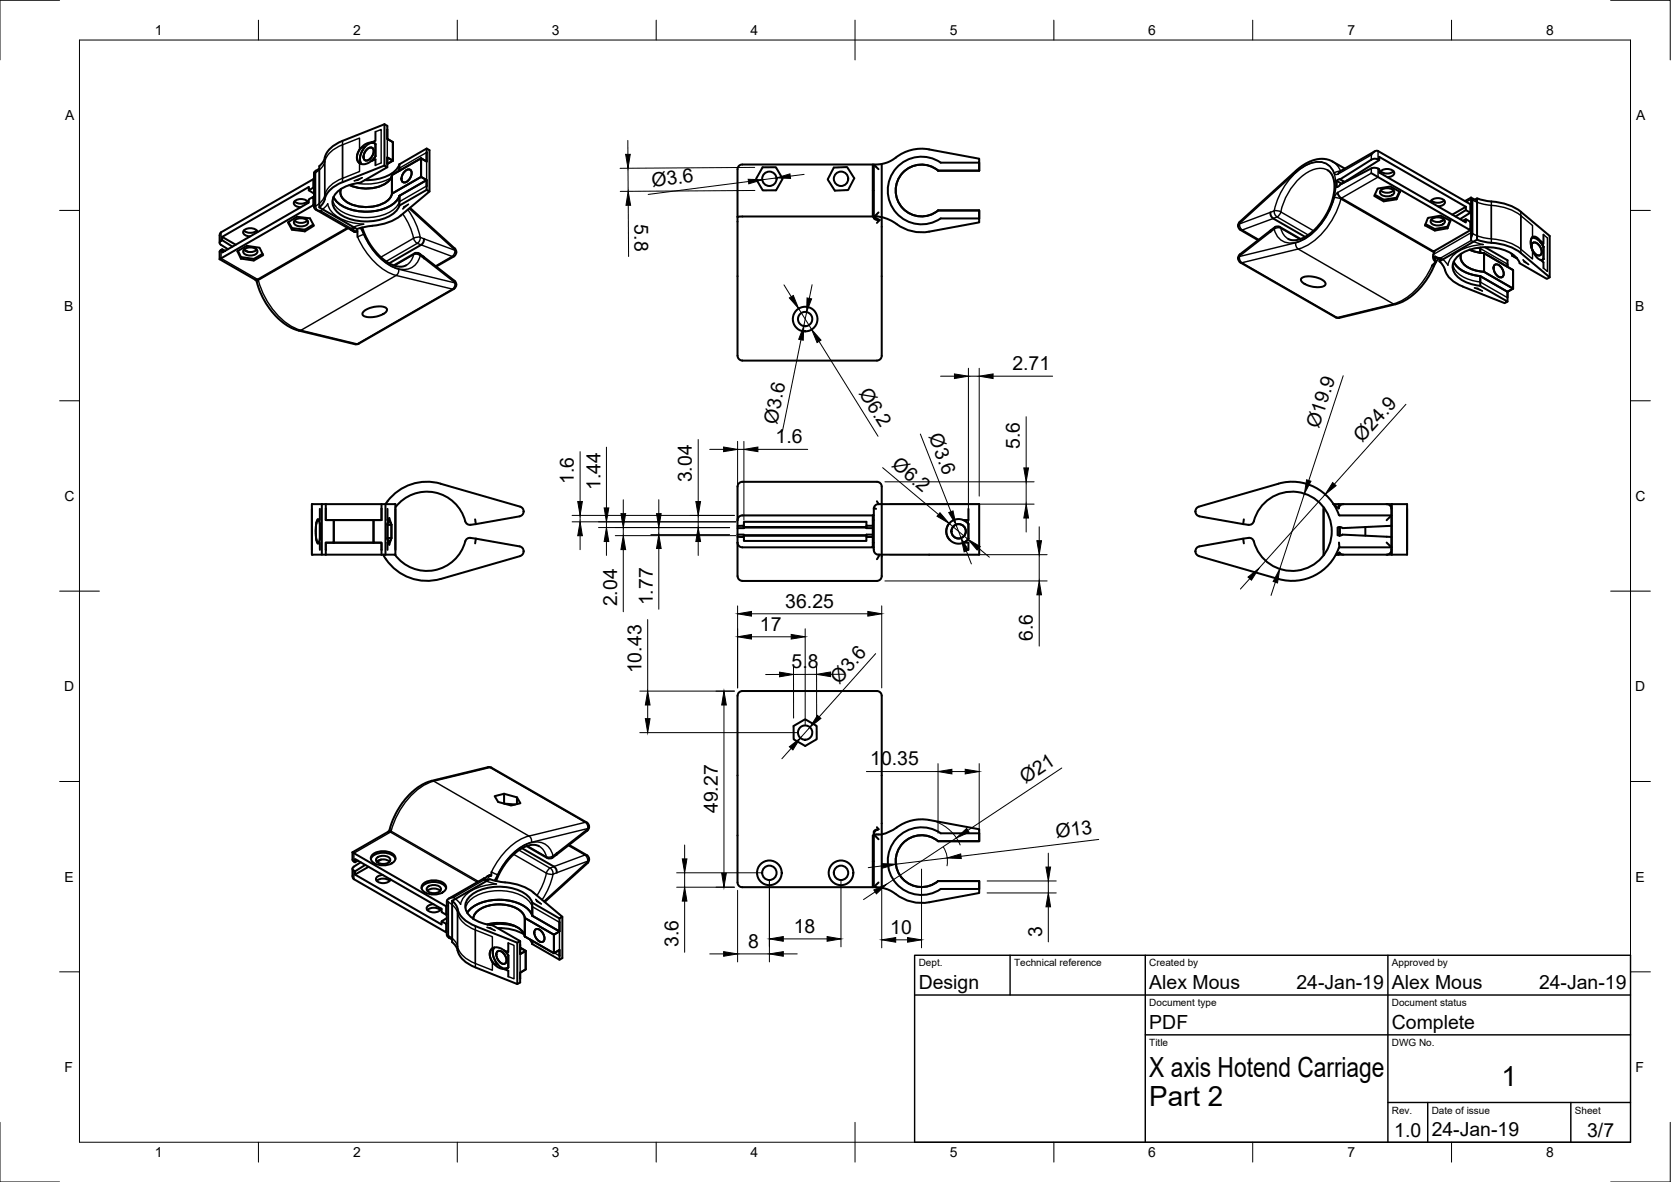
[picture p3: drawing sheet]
<svg xmlns="http://www.w3.org/2000/svg" width="420mm" height="297mm" viewBox="0 0 420 297" stroke-linecap="round" stroke-linejoin="round" font-family="sans-serif">
<!-- layer: Visible -->
<g fill="none" stroke="#000" stroke-width=".51">
<path d="M91.7 37h-.6a2.53 2.53 0 0 0-.6 4.1M92.3 37.5a.91 .91 0 0 1 1.3-.4 .91 .91 0 0 1 .3 1.3l-.6 1.2a.98 .98 0 0 1-1 .7 .98 .98 0 0 1-.9-.9l.2-.8zM93.4 35.8l1 .4M93.4 35.8l.8 .2a2.62 2.62 0 0 0-2.9 1.6l-.8 1.8a2.15 2.15 0 0 0 .4 1.8 3.6 3.6 0 0 1 .8-4.2M94.4 39.3l-1 1.2 1-.4v1.4M94.4 33.1v2.3l-1 .4M94.4 36.2a3.2 3.2 0 0 0-4.3 1.9 1.93 1.93 0 0 0-.3 2 1.93 1.93 0 0 0 1.6 1.2 4.1 4.1 0 0 0 3-2M94.4 36.2v3.1M96.7 31.2l-10.6 4.2a6.7 6.7 0 0 0-4.8 5.1l-1 1.2v10.4l9.4 5.5 2.6-.7a15.6 15.6 0 0 0 8.4-2.7M96.7 31.2l.7 .4v3.3l1.4 .8v4.7M96.7 31.2v10.4M97.4 32.5v2.4l1.4 .8v4.7"/>
<path d="M105.9 39.8v4.7l1.4 .8-1.4-.8-7.3 4.2M105.9 39.8l-7.3 4.2M105.9 39.8v4.7l-7.3 4.2M107.3 38.3v2.3l-1.4-.8M107.3 37.3v3.3l-1.4-.8-7.3 4.2M107.3 38.3h.1M233.6 37.6l12.6 2.3v1h-9.7a8.5 8.5 0 0 0-13.3 7 8.5 8.5 0 0 0 13.3 7h9.7v1l-12.6 2.3M233.6 37.5a10.8 10.8 0 0 0-9 2.6l-1.4 .7-1.5 .4M344.8 38.9a1.54 1.54 0 0 1 1.7-.9l23.2 13.3v2.2l-1.1-.7M345.7 38l-9 5.2M55.9 59.5v.9a.63 .63 0 0 0-.6 .4 .63 .63 0 0 0 .3 .7l1.7 1.1M61.3 57.9a2.58 2.58 0 0 0 3.3 0"/>
<path d="M64.7 58.3a2.14 2.14 0 0 0-3.6 .1 1.45 1.45 0 0 0 1.8 1M72.4 55.9l2.3-1.4 3.2 .4 1 1.8-2.2 1.4-3.3-.4zM72.6 55.8l.8 1.5M73.4 57.3v.4M73.4 57.3l3.3 .4M74.1 50.6a2.58 2.58 0 0 0 3.2 0M74.1 55.4a2.58 2.58 0 0 0 3.2 0M74.1 55.4a2.38 2.38 0 0 1 3.4 .3 1.56 1.56 0 0 1-2.1 1.2 1.38 1.38 0 0 1-1.5-1.2zM76.7 57.7v.4M77.5 51a2.14 2.14 0 0 0-3.6 0 1.45 1.45 0 0 0 1.7 1.1M77.6 47.8l1.4 .8M78.8 56.4l-2.1 1.3"/>
<path d="M78.8 45v2.2l-1.2 .6v-.8l-21.7 12.5 3.4 2M78.8 49.5h.2M78.8 47.2l.2 .1M78.8 51.6l.2 .1M79 45.1l-.2-.1-23.2 13.4-.4 .6v2M79 43.4v8.6a1.66 1.66 0 0 0 1.6 1M79.5 52.7l8.8 5.1M80.3 42.4l-1.3 1h.4M85.7 47.5a2.97 2.97 0 0 0 2.2 3.7 9.7 9.7 0 0 0 9.9-1.1l.8-1.5M87.4 57.3l-22.9 13.1-9.3-5.3M88.3 57.4v.4M88.3 57.8l.7 .3 .9-.1-.7 .3-.6-.3"/>
<path d="M89.2 57.3l-.9 .5M89.9 58v1.6M91.1 57.2l1.6 3.7 2 2.6 1.4 1.4 1.3 1 1.7 .8 .9 .3a3.1 3.1 0 0 0 2.1-.3M97.4 41v.1M98.6 44v4.7M98.6 44a4.8 4.8 0 0 1-4.1 3.1 10.5 10.5 0 0 1-6.6-.6M98.8 40.4l-1.4-.8v1.4M98.8 40.4l-1.4 .8 1.4-.8-1.4-.8v2.4M100.4 51.7l6.9-4 .7 .4-7.3 6.1M100.4 41.3l6.9-4 .7 .4v10.4M100.4 41.3v1.6M100.4 41.3a7.4 7.4 0 0 1-6.2 3.8l-2.5 .2"/>
<path d="M100.4 51.6a7.4 7.4 0 0 1-6.3 3.9 11.7 11.7 0 0 1-9.5-2.4 3.3 3.3 0 0 1 .8-5.4 10.2 10.2 0 0 1 5.1-1.7l6.9-4-.7-.4-10.6 4.2a6.7 6.7 0 0 0-4.8 5.1l-1 1.2M100.4 49.2a7.1 7.1 0 0 1-5.7 3.8 11.9 11.9 0 0 1-10-2.2l-.8-1.3M101.9 43a.91 .91 0 0 1 1.2-.3 .91 .91 0 0 1 .4 1.2l-.6 1.2a.98 .98 0 0 1-1.1 .8 .98 .98 0 0 1-.9-.9l.2-.9zM103.1 52.2l11.2 10.2 .4 1M107.3 47.7v-2.4l-6.9 3.9v2.5M107.3 46.7v-1.4l-6.9 3.9v1.5M185.4 54.5v34.9a1.24 1.24 0 0 0 1.3 1.2M191.7 42h3.4l1.7 2.9-1.7 2.9h-3.3l-1.7-2.8zM209.7 42.1l3.3-.1 1.8 2.8-1.5 3-3.4 .1-1.8-2.8zM219.5 54.4v-13.1h-32.9a1.18 1.18 0 0 0-1.2 1.2v12M219.5 47.9h.2M219.5 54.3h.2"/>
<path d="M219.7 41.3l1.2 1.2M219.7 54.4l-34.3 .1M219.9 54.4l1.8 .2M220.9 53.4l-1 1M221.2 55.3l-.7 .7M221.7 54.6v34.8a1.2 1.2 0 0 1-1.2 1.2M221.7 41.2l-2 .1v13.5l.7 .5h.8l-.9-.5-.4-.4M221.7 41.2v13.4M221.7 54.6a11.5 11.5 0 0 1 4.5 2.2 10.5 10.5 0 0 0 7.4 1.4M235.9 52.9h10.3v2v-2zM246.2 40.9v2h-10.3a6.5 6.5 0 0 0-8.9 .5 6.5 6.5 0 0 0 0 8.9 6.5 6.5 0 0 0 8.9 .6M311.3 56.7v.1"/>
<path d="M311.3 56.7l.2 .6 .4 .5 4.4 2.6M319.4 53.4a1.63 1.63 0 0 0 .7 1.5l8.1 4.6M319.6 57.9l-.2 .4M321.8 57.1l5.2 3M321.8 57a1.18 1.18 0 0 0-1.3 .1l-8.7 6.8-.5 1M333.8 42.8l.8 .6 .6 1.1 .3 1.2v1.5l-.6 3.6-1.6 3.4-1.2 1.7-1.4 1.7-2.6 2-2.2 .8h-1.1l-.9-.4M336.1 45.5v1.5l.5-.2 .4-.4M336.1 45.5l1.3 .7M336.3 48.4l.4 .9 .5 .5 23.3 13.4 9.2-5.3M337 45l-.4 .1-.5 .3M337.6 45.8l.2 .2M338.1 45.7l-1.1-.6 7.8-5a1.77 1.77 0 0 1 2 .1v-.8l21.8 12.6"/>
<path d="M338.1 45.7l-.5 .1M338.1 42.4l-3.4-2-1.8-.5-2.2 .2-2.3 .9-2.3 1.7-14.4 13.1-.4 .9M338.7 45.3l.1 .1M344.8 43.5l24.9 14.4v-2.2l-1.1-.6v.8l-21.8-12.5v-.9l-.4-.2-.9-.2-.7 .2-7.8 4.1M345.7 48.9l2.2 1.3M346.4 47.4l3.2-.5 2.4 1.3-.8 1.9-3.3 .5-2.4-1.4zM346.8 40.2l-8.7 5.5M347 43.5a2.14 2.14 0 0 1 3.6 0 1.45 1.45 0 0 1-1.8 1M347.1 43a2.58 2.58 0 0 0 3.3 0M347.1 47.9a2.58 2.58 0 0 0 3.3 0M347.2 47.9a2.38 2.38 0 0 1 3.4 .3 1.56 1.56 0 0 1-2.1 1.1 1.38 1.38 0 0 1-1.5-1.1zM347.9 50.2v.4"/>
<path d="M351.2 50.1v-.4l-3.3 .5M351.9 48.1l-.7 1.6M358.4 56.3l2.4 1.2 3.2-.5M359 54.8l3.2-.6 2.5 1.3-.7 1.9-3.2 .5-2.5-1.3zM359.7 50.8a2.14 2.14 0 0 1 3.6 0 1.45 1.45 0 0 1-1.7 1M359.9 50.4a2.58 2.58 0 0 0 3.2 0M359.9 55.2a2.58 2.58 0 0 0 3.2 0M359.9 55.2a2.38 2.38 0 0 1 3.4 .3 1.56 1.56 0 0 1-2.1 1.2 1.38 1.38 0 0 1-1.5-1.2zM360.8 57.5v.4M363.1 55.1l-1.1 .7M364.6 55.4l-.6 2M368.6 55.1l-.8 .4"/>
<path d="M368.6 52.8l-2.6 1.6M368.6 52v.8M368.6 52l-3.4 1.9M369.7 53.5l-2.6 1.6M369.9 49.7l.4 .6M369.9 49.7l1.2 .6M369.9 49.7l-1.5 .8M369.9 49.9v10.5M370.9 50.2l.5-.3v10.3l-9.5 5.5v-.6M371.4 49.8l1.7 .6 1.9 .2M375 50.6a13.4 13.4 0 0 1 7.4 2.6l7.3 6.1v10.4M385.3 59.6a3.1 3.1 0 0 0 0 3.4"/>
<path d="M385.4 59.5h.2l-.2 .3M385.4 59.7h-.2a3.3 3.3 0 0 1 2.9 2.3M388.1 59v2.3l-.7-.7M55.9 62.6l-.7 .6v1.9M55.9 60.4l2.5 1.6M56.6 63l-.7-.4v.9l21.7-12.6v-.8l1.2-.6v2.1l-23.6 13.5M59.7 63.1l2.3-1.3 3.3 .5 .9 1.8-2.4 1.4-3.2-.5zM59.8 63l.8 1.6 3.2 .5 2.2-1.3M60.6 64.6v.4M61.3 62.8a2.58 2.58 0 0 0 3.3 0M61.3 62.7a2.38 2.38 0 0 1 3.4 .3 1.56 1.56 0 0 1-2 1.2 1.38 1.38 0 0 1-1.5-1.2zM61.4 62.7l1 .6"/>
<path d="M63.8 65.1v.4M64.2 70.3l1.7 4.2 1.7 2.9 2.4 2.7 2.2 1.7 2.5 1.2 14.6 3.5 .9-.1M91.4 78.4a5.7 5.7 0 0 1 5.7-.9l.2 .1a1.72 1.72 0 0 1-1.7 1.7 5 5 0 0 1-4.4-.1l-.1-.4zM105.5 63.8l1 .7M105.5 63.8a1.2 1.2 0 0 0-1.3-.1l-5.2 3M106.5 64.5l.1 .4M106.5 64.5l7.8 6.1 .4 .9M106.6 60a1.57 1.57 0 0 1-.7 1.5l-8 4.7M114.7 71.6l-.1 .6-.5 .4-23.9 13.8M114.7 63.4l-.1 .6-.5 .4-4.4 2.6M311.3 64.9h.1M311.3 64.9l.2 .6 .4 .5 24 13.8 .5 .1 14.6-3.5 2.7-1.1 2.2-1.7 1.7-1.8 1.7-2.5 2.4-4.4"/>
<path d="M327.3 69.9a5.5 5.5 0 0 1 5.9 1.1l.1 .3a1.63 1.63 0 0 1-2 .9 5.2 5.2 0 0 1-4.2-1.7zM360.4 64v1l.5 .7h.2l-.4-.6 .1-.7 .5 .3 .9 .2M360.6 63.1v.2l-.1-.1M360.7 63.3l-.3 .7M361 64.6l1.2 .7M361.1 65.7l-1 1M361.9 65.7l1.1 1.3a7 7 0 0 0 4.8 5M365.5 65.8a7.9 7.9 0 0 0 6.7 3.6M367.4 63.8a3.1 3.1 0 0 0 2.2 3.6l2 .7 1.6 .2M369.5 62.7l1.7 .6 2 .3M371.4 60.2a19.1 19.1 0 0 0 5.6 1.1l2.6 .7 2.2 1.1 7.9 6.6-.8 .4-6.8-4a7.4 7.4 0 0 0-6.4-3.9 11.7 11.7 0 0 0-9.4 2.5 3.3 3.3 0 0 0 .8 5.3 10.4 10.4 0 0 0 5.1 1.8M372.2 71.8l6.9 4-.8 .4-10.5-4.2"/>
<path d="M372.2 71.8v-2.4l6.9 3.9v2.5M372.2 62.2v1.3M372.2 69.4v1.5M372.2 69.4l6.9 3.9M373.1 68.3l7.3 4.2-1.3 .8M373.1 63.6l7.3 4.3M373.1 63.6v4.7M373.4 62.1l5.7 3.3v1.6M375.8 66.6a1.61 1.61 0 0 1 2.1 1.4 .98 .98 0 0 1 .1 1.2 .98 .98 0 0 1-1.2 .3 2.35 2.35 0 0 1-1-2.9zM379.1 73.3v1.5M380.1 63.8l.1 .4 1.2 .7M380.4 67.9l-7.3-4.3v4.7"/>
<path d="M380.4 67.9v4.6l-1.3 .8M380.4 67.9v4.6l-7.3-4.2M385.3 61.1a1.61 1.61 0 0 1 2.2 1.4 .98 .98 0 0 1 .1 1.2 .98 .98 0 0 1-1.2 .3 2.35 2.35 0 0 1-1.1-2.9zM387.2 60.7l.9 1.3M387.4 60.6l.7 1.4M387.4 60.6l-.2 .2M388.1 65.1l-.7 .2 .7 .6v1.5M388.1 62a3.1 3.1 0 0 0-2.6-2.5 2.09 2.09 0 0 0-.5 2.5 4.5 4.5 0 0 0 2.4 3.3l.7-.2M388.1 62v3.1M388.1 65.1l-.2 .1M186.6 90.6h33.9M80.2 130.8l-.5 .3a9.6 9.6 0 0 0 0 4.9l.5 .3"/>
<path d="M80.4 135.4l-.2 1h.2v1.8M80.4 127.9v2.8h-.2l.2 1M80.4 131.7l-.2-1-.3-.3a9 9 0 0 0-.3 5.5l.2 .5 .2 .2 .4-1.2M80.4 131.7v3.7M80.9 126.7v12.7M81.9 126.7h14M81.9 126.7h-3.5v12.7h3.5M81.9 139.4h14M81.9 126.7v4h12M81.9 127.8v2.9h2v5.7h-2v1.8M83.9 136.4h10M83.9 136.4h-2v3"/>
<path d="M93.9 136.4h2v3M93.9 130.7h-10v5.7M93.9 130.7v5.7M95.9 126.7h3.5v12.7h-3.5M95.9 126.7v4h-2M95.9 127.8v2.9h-2v5.7h2v1.8M96.4 139.4l.6 1.1M97.4 127.9v2.8h.3l-.3 .9v3.9l.3 .9h-.3v1.8M97.6 131l.5 .3 .3 .6v3.3h-1h1l-.5 1.7-.5-1.4v-3.9l.5-1.4 .5 1.7h-1h1v3.3l-.3 .6-.5 .3M99.4 127.5a10 10 0 0 1 10.1-3.7 10 10 0 0 1 7.6 7.5 1.2 1.2 0 0 0 1.2 .6l1.4-.2M110.8 121.6l20 5.7a1.25 1.25 0 0 1 .9 1.3 1.25 1.25 0 0 1-1 1.1l-11 2M110.8 121.5a12.4 12.4 0 0 0-13.9 5.2v12.7"/>
<path d="M119.5 130.5l.2 1.2M119.7 135.4l-1.4-.2a1.21 1.21 0 0 0-1.3 .8 10 10 0 0 1-7.8 7.3 10 10 0 0 1-9.9-3.9M119.7 135.4l11 1.9 .8 .6 .2 .7M119.7 135.4l-.2 1.2M131.7 138.6a1.2 1.2 0 0 1-.9 1.1l-20 5.8M185.4 136.3v7.4a2 2 0 0 0 .9 2.2l.4 .1M185.4 134.4h1.6v.5h-1.6M185.4 130.7v5.6M187 134.9v1h30.8v-1h1.7v2.6h-32.9a1.22 1.22 0 0 1-1.2-1.2M187 134.6h30.8M187 134.5h30.8M187 132.1v.6h-1.6"/>
<path d="M187 132.6h30.8M187 132.4h30.8M217.8 132.1v.6h1.7M219.5 129.5v2.6h-1.7v-1h-30.8v1l-1.6 .1M219.5 132.1v2.8M219.5 136.4h.2M219.5 130.7h.2M219.5 134.4h-1.7v.5M219.5 137.5h.2M219.7 129.5h-33.1a1.22 1.22 0 0 0-1.2 1.2M220.5 126l.4 .7M220.9 126.7l-.6 .2-.4 .4-.2 .4 .6 .2"/>
<path d="M220.9 126.7h.8M221.2 139.4l-.7 1.1M221.7 126.7h24.5v12.7l-25.8-.1a1.13 1.13 0 0 1-.7-1.1v-10.5M221.7 126.7v17a2.05 2.05 0 0 1-.8 2.2l-.4 .1M221.7 126.7v-3.2a2.16 2.16 0 0 0-.8-2.4h-34.2a1.47 1.47 0 0 0-1.3 1.9v7.7M238.7 131.5a3.1 3.1 0 0 0 0 4.1M243.5 135.4l-1.2 1h1.2v1.8M243.5 127.9v2.8h-1.2l1.2 1M243.5 131.7a3.1 3.1 0 0 0-4.6-.5 3.1 3.1 0 0 0 0 4.6 3.1 3.1 0 0 0 4.6-.4M243.5 131.7v3.7M300.6 138.6a1.2 1.2 0 0 0 .9 1.1M301.4 127.3l20.1-5.8a12.5 12.5 0 0 1 15.2 8h13.1l-1.1 1.2"/>
<path d="M301.4 139.7l20 5.8M301.5 127.3a1.24 1.24 0 0 0-.9 1.3 1.24 1.24 0 0 0 1 1.1M301.6 129.8l11 1.9M301.6 137.3l-.8 .6-.2 .7M312.6 131.7l1.3 .2a1.2 1.2 0 0 0 1.4-.9 10 10 0 0 1 15.3-5.6 10 10 0 0 1 0 16.3 10 10 0 0 1-15.3-5.7 1.18 1.18 0 0 0-1.4-.8l-12.3 2.1M312.6 135.4l.2 1.2M312.8 130.5l-.2 1.2M332.8 127.5v11.9h.1M335.9 139.4h.2M336.1 139.4h.5M336.4 134.5l.6 .1 .6-.3 12.2 .6M336.6 126.7h-1.3l1.3 1.1a1.22 1.22 0 0 1 1.2-1.1"/>
<path d="M336.6 126.7h13.4M336.6 139.4h1.2M336.6 126.7v1.1M336.6 139v.4M336.6 137.7a12.5 12.5 0 0 1-15.1 7.8M336.7 136.3l.1 1.2M336.8 137.5l-.2 .2M336.8 132.5v2.1M336.8 132.4v2.2M343.3 132.4v2.2M348.7 136.3l1.1 1.2h-13M348.7 126.7l.7 .2 .4 .7v10.6a1.16 1.16 0 0 1-1.1 1.2h-10.9l-.7-.2-.3-.3-.7 .5"/>
<path d="M348.7 139.4h1.3M349.8 132.1l-12.2 .6-.9-.2-.3 .1-.1 1.9M350 126.7h3.8v12.7h-3.8M350 126.7v12.7M97 140.5a12.5 12.5 0 0 0 13.8 5M186.6 146h33.9M126.7 199.5v2.4M199.5 182.4l2.9-1.7 2.9 1.7 .1 3.4-2.9 1.7-2.9-1.7zM88.6 214.2v1.9l.4 .4 .3 .2v-.8l21.7 12.5v.8l1.2 .7v-2.1M88.6 214.2l23.6 13.6 .2-.1M88.6 214.2l9.1-5.2 1.4-3.7 1.6-2.9 2.1-2.6 2.4-2 1.9-1.1 1.4-.5 14.2-3.4 .9 .1 23.9 13.8a1.28 1.28 0 0 1 .2 2.1l-7.8 6M90 216.3l-.7 .4"/>
<path d="M90.7 216.7l-1.7 1.1a.62 .62 0 0 0-.4 .7 .62 .62 0 0 0 .7 .5M91.8 217.3l-2.5 1.7v.8l21.7 12.5v-.8l1.2 .7v2.1l-23.2-13.4-.4-.5v-2.1M92.7 217.8l-3.4 2M93.3 215.9a3.7 3.7 0 0 1 4.5-1.4 2.14 2.14 0 0 1 1.6 1.4M93.6 214.8a4.2 4.2 0 0 1 5.7 .4 1.87 1.87 0 0 1-2 2.2l-1.3 .1a2.62 2.62 0 0 1-2.8-1.8zM94.7 216.6a2.58 2.58 0 0 1 3.3 0M94.7 215.6a2.38 2.38 0 0 1 3.4 .3 1.56 1.56 0 0 1-2 1.2 1.38 1.38 0 0 1-1.5-1.2zM95.8 216l-1 .6M96.3 219.9a1.24 1.24 0 0 0-1.7 1.3 2.47 2.47 0 0 0 3.4 .1l.1-.3M123.6 219.1l-.1 1M124.4 200.1l2.3-.6 3.3 .9 .9 1.5-2.4 .5-3.2-.9zM126.8 202l2.7 .2"/>
<path d="M130 200.4v1.7M131.3 213.2l8 4.6a1.63 1.63 0 0 1 .7 1.5M132.4 212.6l5.2 3a1.2 1.2 0 0 0 1.3-.1l1-.7M135.5 212.7a5.4 5.4 0 0 0-5.3 1.1l-1.5 1.3-1.6 1.9-1.2 2-1.2 2.4M140 214.4l-.1 .4M143.1 212.3l4.4 2.6M147.5 214.9a1.28 1.28 0 0 1 .2 2M147.7 216.9l-10.8 9.8M219.5 216.4h.2M219.7 209.7l1.2 1.2M219.7 209.7l.5-1 .7-.3-.9 .2-.3 .4v14M219.7 209.7h2"/>
<path d="M220.5 207.9l.4 .5M221.7 209.7v-34.8a1.2 1.2 0 0 0-1.2-1.2h-33.8a1.23 1.23 0 0 0-1.3 1.2v46.8a1.18 1.18 0 0 0 1.2 1.3h32.9v-13h.2M221.7 209.7v13.4M225.4 208l-2 1.1-1.7 .6M233.6 206.1l12.6 2.3v1M233.6 206.1a10.5 10.5 0 0 0-8.2 1.9M235.9 211.4a6.5 6.5 0 0 0-8.9 .5 6.5 6.5 0 0 0 0 9 6.5 6.5 0 0 0 8.9 .5M246.2 209.4v2h-10.3M246.2 209.4h-9.7a8.5 8.5 0 0 0-13.3 7 8.5 8.5 0 0 0 13.3 7h9.7v1l-12.6 2.3M94.7 221.4a2.58 2.58 0 0 1 3.3 0M106 223.2a3.7 3.7 0 0 1 4.5-1.3 2.14 2.14 0 0 1 1.7 1.3M106.4 222.1a4.2 4.2 0 0 1 5.7 .5 1.87 1.87 0 0 1-2 2.1l-1.4 .1a2.62 2.62 0 0 1-2.7-1.8z"/>
<path d="M107.5 223.9a2.58 2.58 0 0 1 3.2 0M107.5 228.7a2.58 2.58 0 0 1 3.2 0M107.5 223a2.38 2.38 0 0 1 3.4 .3 1.56 1.56 0 0 1-2.1 1.1 1.38 1.38 0 0 1-1.5-1.1zM109 227.2a1.24 1.24 0 0 0-1.6 1.4 2.47 2.47 0 0 0 3.4 0l.1-.3M112.4 226.5v8.4l.1 .5 1.2 .7M112.4 232.1l-.2 .1M112.4 230.7l-1.4 .8M112.4 229.8l-.2 .1M112.4 234.2l-.2 .1M112.4 226.3v.2M113.7 226.4v10.4l1 1.2 .4 .8M113.7 226.4l9.4-5.5 1.9 .6a19 19 0 0 1 8.6 2.4l7.8 6.5-.7 .4-6.9-3.9"/>
<path d="M113.7 226.4l.8 .8 .6 1.2M114 225.5l-1.3 .4-.3 .4 .4 .4M115.1 228.5a6.8 6.8 0 0 0 4.4 4.2l10.6 4.2 .7-.4-6.9-3.9M117.5 229.4a9.9 9.9 0 0 1 8.7-3.3 9.2 9.2 0 0 1 7.4 3.4l.2 .6M121.7 220.7v.4M121.7 220.7l-8.8 5.1M121.7 220.7l.9 .5M122.5 232.3a9.5 9.5 0 0 1 8.7 1.5l.8 1.5M122.6 220.2l.5-.2 .4 .1h-.8l-.8 .7M123.9 238.3a2.52 2.52 0 0 0 .2 3.7l.4 .3h.6a3.7 3.7 0 0 1-.8-4.2 3.8 3.8 0 0 0 1.3 4.7 1.84 1.84 0 0 0 2 .5l-.7 .1M125 239.1a1.61 1.61 0 0 1 2.2 1.4 .98 .98 0 0 1 .1 1.3 .98 .98 0 0 1-1.2 .3 2.35 2.35 0 0 1-1.1-3zM125.1 233.2a12.2 12.2 0 0 1 6.7 1.7"/>
<path d="M127.8 237v2.3l-1-.4 1 1.2M130.1 236.9v10.4M130.8 236.5v3.3l1.4-.8-1.4-.8 1.4 .8v4.6l-1.4 .8v2.5l-.7 .4-10.6-4.2a6.7 6.7 0 0 1-4.4-4.3M130.8 237.4v2.4l1.4-.8v4.6l-1.4 .8v1.5M132 235.3l7.3 4.3 1.4-.9v2.5M132 230.7a4.5 4.5 0 0 0-3.5-3 9.7 9.7 0 0 0-8.6 1.4l-.8 1.2-.1 .6M133.2 236l.6 1.2M133.8 226.9v3.2l6.9 4v-3.3M133.8 230.1l6.9 4-1.4 .8-7.3-4.2v4.6M133.8 227.8v2.3M133.8 236.4v.8M133.8 226.8a7.4 7.4 0 0 0-6.3-3.8 11.7 11.7 0 0 0-9.5 2.4 3.3 3.3 0 0 0 .8 5.3 10.4 10.4 0 0 0 5.1 1.8"/>
<path d="M134.6 233.6a1.61 1.61 0 0 1 2.1 1.4 .98 .98 0 0 1 .2 1.2 .98 .98 0 0 1-1.3 .4 2.35 2.35 0 0 1-1-3zM139.3 234.9l-7.3-4.2v4.6M139.3 234.9v4.7l1.4-.9v1.5M139.3 234.9v4.7l-7.3-4.3M140.7 231.7v2.4l-1.4 .8M141.4 230.4v10.4l-.7 .4-6.9-4M220.9 221.8l-1.2 1.2 2 .1M221.7 223.1l2.2 .7a13.4 13.4 0 0 0 7.1 3.1l2.6-.2M235.9 221.4h10.3v2v-2zM126.9 243.4l-.1 .1 1 .5v1.4M127.8 243.1l-1 .4M127.8 240.1a3.2 3.2 0 0 0-4-1.8 2.64 2.64 0 0 0 .3 3.8 2.81 2.81 0 0 0 3.7 1"/>
<path d="M127.8 240.1v3M130.8 245.9h.1"/>
<circle cx="193.5" cy="44.9" r="1.81"/>
<circle cx="211.5" cy="44.9" r="1.81"/>
<circle cx="202.4" cy="80.2" r="3.1"/>
<circle cx="202.4" cy="80.2" r="1.8"/>
<circle cx="241" cy="133.5" r="1.81"/>
<circle cx="202.4" cy="184.1" r="1.79"/>
<circle cx="193.5" cy="219.3" r="3.1"/>
<circle cx="193.5" cy="219.3" r="1.81"/>
<circle cx="211.5" cy="219.3" r="3.1"/>
<circle cx="211.5" cy="219.3" r="1.81"/>
</g>
<g fill="#000">
<circle cx="219.5" cy="54.3" r=".25"/>
<circle cx="336.7" cy="43.2" r=".25"/>
<circle cx="335.3" cy="126.7" r=".25"/>
</g>
<!-- layer: Visible Narrow -->
<g fill="none" stroke="#000" stroke-width=".36">
<path d="M81.6 39.7v10.3M86.1 35.4v10.4M86.1 36.4a6.9 6.9 0 0 0-4.8 5.2l-.8 .9-1.1 .8M90.4 37.6v-2.9l-4.3 1.7v8.4l4.3-1.7v-2.1M94.4 33.1l1.4-.6v8.4l-1.4 .6M97.4 32.6v8.5M107.3 38.3l-6.9 3.9-.4 1M107.3 38.3v8.4l-6.9 4a7.4 7.4 0 0 1-6.2 3.8 12 12 0 0 1-9.4-2.2l-1-1.3-.2-.7M346.5 38v2.1M55.6 58.4v2.1M79.4 43.4v8.4l-.4 .2M82.4 51.2a6.7 6.7 0 0 0 5.4 4.6l3.6 .5-1.9 .6-1.2 .5-7.7-4.4 1.2-1z"/>
<path d="M86.1 44.8a6.9 6.9 0 0 0-4.8 5.3l-.8 .9-1.1 .8 .4 1M87.6 57.4l-22.7 13M88.8 57.5l.3 .6M89.1 45.5l2-.9-1.1 .7zM89.9 59.6a16.7 16.7 0 0 0 9.7 9.6M90.6 57.3l.8 1.6-1.5 .7M90.9 57.2a16.1 16.1 0 0 0 8.8 10.2 4.3 4.3 0 0 0 6-3.2M91.5 58.9a15.9 15.9 0 0 0 7.8 8.5l.9 .2v.8l-.6 .8M98.3 44.7a13 13 0 0 1-8.6 1.4M101.3 53.8a16.4 16.4 0 0 1 2.7 6.1M101.6 52l-.3 .5 1.4-1.2-1.2 .7M102.5 52.7a18.4 18.4 0 0 1 3.2 6.9"/>
<path d="M102.9 52.4l11.5 10.5M104 59.9l-8.2 4.7M104 59.9l.3 .8 .6 .4M105.6 59.6l8.8 3.3M105.7 59.6h-.9l-.8 .3M105.7 59.6l-.3 1.1-.5 .5M311.7 56.2v.1M311.7 56.3l-.4 .4M311.7 56.2l-.4 .5M311.7 56.3l.1 .7 .6 .8M311.7 55.8v.4M311.9 57.8h.5"/>
<path d="M312.4 57.8l4.1 2.4M320.4 57.6l-8.7 6.9M320.4 53l-8.7 3.3M320.4 53a17 17 0 0 1 8.6-11.7 4.5 4.5 0 0 1 6.8 3.9 16.7 16.7 0 0 1-8.9 15.4 4.4 4.4 0 0 1-6.5-3M320.4 53l.2 1 .5 .5M320.4 53h.8l.9 .2M320.5 57.1l-.1 .5M321.1 54.5l-8.7 3.3M321.1 54.5l7.8 4.5M321.8 57l.3 .4M322 57.4l.8 1.6 1.1 1M322.1 57.4l4.7 2.7"/>
<path d="M322.1 53.3l8.2 4.7M322.1 53.2l-.4 .8-.6 .5M322.1 57.4l-1.1-.1-.6 .3M325.8 43.3l-14.1 12.9M325.8 43.3a8.3 8.3 0 0 1 6.7-2.6 4.5 4.5 0 0 1 3.2 3h.8M325.9 42.9l-.1 .4M333.8 42.8a5.6 5.6 0 0 0-6 1.1 16.2 16.2 0 0 0-5.7 9.4M335.1 40.6l1.1 1 .9 1.4M335.5 49.7l1.7 .3a18.7 18.7 0 0 1-9.7 12.3l-1.1 .3M336.7 43.2l-.2 .5M336.9 43.1h-.7l-.7 .4M337.1 50l23.4 13.5"/>
<path d="M344.8 42.3v1.2l-8.4 4.9-.6 .5a19 19 0 0 1-8.1 11.4l-1.9 .7-14.1 3.5M344.8 40.1v-1.2l-8.3 4.8M346.5 42.4v2.1l-9.3 5.5M369.9 50.1l-1.2 .6M370.3 58.7a15.1 15.1 0 0 0 6.7 1.6l3.4 1.1 2 1.2M370.3 58.7l-.4-.2-9.5 5.5M370.3 58.7l-.4 1.1M375 50.6v10.4M382.4 53.2v10.4M382.4 54.2a14.2 14.2 0 0 0-8.2-2.7l-2.1-.4-1.8-.8v8.4M385.3 59.6v-2.9l-2.9-2.5v8.4l2.9 2.5v-2.1M388.1 59l1 .8v8.4l-1-.8"/>
<path d="M55.6 62.8v2.1l9.3 5.5M64.9 70.4l-.3 .5M65 70.4a18.7 18.7 0 0 0 9.7 12.3l1 .3M99.6 69.2l-23.9 13.8M99.6 69.2l14.1 3.5M100.2 67.7l14.2 3.4M104 64l-4.8 2.8M104 64l1-.1 .7 .3M104 64l-.7 1.6-1.1 1.1M104.2 63.7l-.2 .3M104.9 61.2l-7.8 4.5M104.9 61.2l8.8 3.2"/>
<path d="M105.5 63.8l.2 .4M105.6 64.2l8.8 6.9M113.7 64.4l-4.2 2.5M113.7 72.7l-23.9 13.7-14.1-3.4M114.1 72.6h-.3M114.1 64.4h-.4M114.3 70.6l.4 .9M114.3 62.4l.4 .9M114.4 62.9l-.1 .7-.6 .8M114.4 71.1l.3 .5M114.4 62.9l.3 .5M114.4 71.1v.7l-.6 .8"/>
<path d="M311.7 64.4v.8l.6 .8M311.7 64.4l-.4 .5M311.8 63.9l-.5 1M311.9 66h.4M325.8 61v.7l.6 .9M326.4 62.6l24 13.8-14.2 3.4-23.9-13.8M326.4 62.6l-14.1 3.4M335.9 79.8l.8 .1M360.5 67l-.4-.3a16.7 16.7 0 0 1-9.7 9.7h.5M361.2 64.7l-.4 .6M365.3 66.5a6 6 0 0 0 4.8 4l2.1 .4 6.9 3.9M369.9 60.4l-7.7 4.5 1 .6 .9 1.2a6.5 6.5 0 0 1 5.2-4.7l3.7-.5-3.1-1.1"/>
<path d="M370.7 72.3l.9 .2 1.1 .6-2-.7M371.4 62.3l.8 .1 6.9 4M383 65.3l1.4 1.2-1.2-.7M383 65.3l.2 .5M75.7 83l-.5 .1M90.2 86.4l-.9 .1M108.6 196.2l.5 .1M109.1 196.3l23.9 13.8M109.1 196.3a16.5 16.5 0 0 0-9.8 9.9l-1 2.7M122.7 192.8l.5 .1M123.2 192.9l24 13.8-14.2 3.4M123.2 192.9l-14.1 3.4"/>
<path d="M123.2 192.9h.4M89 216.5v-2.1l9.2-5.3 21.8 12.6M89 218.8v2.1M98 208.4l.3 .4M98.3 208.9l22 12.6M98.3 208.9l-.1 .2-.6-.1M125.1 219.8l-.8 1.5M129.2 214.7l8.2 4.7M130.5 213.6l7.8 4.6M132.6 212.6l4.8 2.7M133 210.1a16.3 16.3 0 0 0-9.4 9l1.5 .7M133 210.1l.6 .8v.8"/>
<path d="M133.6 211.7a14.5 14.5 0 0 0-8.5 8.1M135.6 212.6l1.1 1.1 .7 1.6M137.4 215.3l.2 .3M137.4 219.4a16.2 16.2 0 0 1-2.4 5.6M138.3 218.2l-.6 .5-.3 .7 .8 .3h.9M138.3 218.2l.5 .4 .3 1.1M139.1 215l-.7 .4-1-.1M139.1 215l-.2 .5M139.1 215.1a4.4 4.4 0 0 0-6.7-2.9 16.3 16.3 0 0 0-7.9 9.1M139.1 219.7a18.2 18.2 0 0 1-2.8 6.4M142.9 212.5l4.2 2.4-8.8 3.3M147.5 206.7h-.3l.6 .8v.7"/>
<path d="M147.5 214.9h-.4l.6 .8 .1 .7M147.8 216.4l-11 10.1M147.8 216.4l-8.8 3.3M147.8 208.3l-8.8 6.8M147.8 208.2v.1M147.8 208.2l-14.2 3.5M147.8 208.3l-.1 .5M148.1 207.8l-.3 .5M148.1 216l-.4 .9M148.1 207.7l-.3 .5M148.1 215.9l-.3 .5M112.4 234.9l.4 .3"/>
<path d="M112.8 235.2l.2 .5M112.8 235.2l1.5 1.2 .8 1.5M115 228.5v10.4M115.1 229.4a6.6 6.6 0 0 0 4.4 4.3M115.1 237.9a6.6 6.6 0 0 0 4.4 4.2M115.1 229.4l-.8-1.4-1.5-1.3v8.5M119.5 232.7v10.4M122.4 221.5l2.5 .7a10.9 10.9 0 0 0-8.5 3.6l-.6 1.5-.9-1.1-.9-.7 7.7-4.4 .7 .4M123.1 232.4a14.1 14.1 0 0 1 7 .6M123.1 220l-.6 1.1M123.4 233.2l-.9-.2 2 .9-1.2-.7M123.8 238.3v-2.9l-4.3-1.7v8.4l4.3 1.7v-2.1"/>
<path d="M127.8 237l1.4 .6v8.4l-1.4-.6M130.8 237.4v8.5M133.8 227.8l6.9 4v8.4M133.8 227.8a7.4 7.4 0 0 0-6.2-3.8 12 12 0 0 0-9.4 2.2l-1 1.3-.2 .7M134.7 226l.3 .5 1.1 .7-1.4-1.2M139.4 239.5l1.3 .7"/>
</g>
<!-- layer: Border -->
<g fill="none" stroke="#000" stroke-width=".25">
<path d="M15 .1h-15v15M20 10.1h390v276.9h-390zM65 5.1v5M115 5.1v5M165 5.1v5M215 5.1v10M265 5.1v5M315 5.1v5M365 5.1v5M405 .1h15v15M15 52.9h5M410 52.9h5"/>
<path d="M15 100.7h5M410 100.7h5M15 148.6h10M405 148.6h10M15 196.4h5M410 196.4h5M15 244.2h5M410 244.2h5M0 282.1v14.9h15M65 287v5M115 287v5M165 287v5"/>
<path d="M215 282.1v9.9M265 287v5M315 287v5M365 287v5M420 282.1v14.9h-15"/>
</g>
<!-- layer: TitleBlock -->
<path d="M230 240.1h180v46.9h-180zM230 250h180M254 240.1v9.9M288 240.1v46.9M349 240.1v46.9M288 260.1h122M349 277.1h61M359 277.1v9.9M395 277.1v9.9" fill="none" stroke="#000" stroke-width=".36"/>
<!-- layer: Dimensions -->
<g fill="none" stroke="#000" stroke-width=".25">
<path d="M157.9 35.3v3.5M157.9 42.3v5.8M158 51.6l.1 12.9M188.2 45.6l-25.2 3.3M189.8 42.1l-33.9 .2M189.8 47.9l-33.8 .2M195.2 44.7l-3.5 .5M202.2 43.8l-3.5 .5M197.1 71.6l1.9 3M200.8 77.5l3.3 5.3M202.8 78.4l-.7 3.5M204.2 71.6l-.7 3.4"/>
<path d="M201.4 85.4l-4.7 22.9M205.9 85.8l14.9 23.8M236.5 94.5h3.5M243.5 92.5v40.9M243.5 94.5h2.7M246.2 92.5v32.2M249.7 94.5h15M337.7 94.4l-8.6 26.4M145.9 113.5v12.5M152.5 112.4v15.2M175.6 110.5v15.5M178.5 112.9h3.4"/>
<path d="M185.5 110.9v19.8M185.5 112.9h1.5M187 110.9v19.8M190.6 112.9h12.5M221.9 117.5l14.1 11.8M231.4 109.1l7.7 19.5M258 104.7v12.9M353.5 101.6l-18 20.1M143.8 129.5h40.9M143.8 131.1h41.3M145.9 129.5v1.6M145.9 134.6v3.5"/>
<path d="M150.5 132.6h33M152.5 131.1v1.5M152.5 136.1v3.5M154.7 134.6h30.4M156.7 125.6v3.5M156.7 132.6v2M156.7 138.1v15.6M163.7 134.4h19.8M165.7 125.6v3.5M165.7 132.6v1.8M165.7 137.8v15.3M175.6 129.5v3.1"/>
<path d="M175.6 136.1v3.5M222.5 121.1h37.5M223.7 126.7h36.3M223.7 139.4h39.6M238.7 131.5l4.7 4M240.4 131.9l1.3 3.3M243 138.5l1.2 3.2M246.1 137.8l2.7 2.2M258 121.1v5.6M258 130.2v3.5M261.3 132.4v3.5M261.3 139.4v6.6"/>
<path d="M328 124.1l-6.2 18.9M333.2 124.3l-16.6 18.5M162.9 155.7v18M185.5 152.3v20.6M189 154.2h29.2M202.5 158v24.1M221.7 152.3v20.6M222.5 146h40.8M261.3 149.5v12.9M314.2 145.4l-2.3 2.6M320.7 146.3l-1.1 3.3M160.9 173.7h23.8"/>
<path d="M162.9 177.2v3.4M182 177.2v42.2M189 160h9.9M196 169.5h-3.5M199.5 167.5v13M205.3 167.5v12.9M205.3 169.5h-5.8M212.3 169.4l-3.5 .1M220.2 164.3l-14.2 15.9M160.9 184.1h39.5M198.9 188.1l-2.3 2.6M203.6 182.8l-2.3 2.6"/>
<path d="M217.8 193.9h18.1M235.9 191.9v17.5M239.4 193.9h3.3M246.2 191.9v17.5M267 193l-23.6 15.7M170.1 219.3h21.4M172.1 212.4v3.4M172.1 219.3v3.7M221.7 208.9v29.3M221.8 217.6l-3.5 .4M231.7 218.4v19.8M235.6 206.6a10.5 10.5 0 0 1 5.8 5.7"/>
<path d="M237.2 212.9l.8 1.9 .2 1.4-.1 1.4M238.1 215.6l-12.8 1.6M240.5 210.6l-17.6 11.6M263.6 214.4v3.5M276.3 211l-34.7 4.2M170.1 223h14.6M172.1 226.4v12.9M178.5 239.7h3.4M185.5 223.7v18M185.5 239.7h8M193.5 221.3v20.4M197 239.7h3.4"/>
<path d="M197 236h11M211.5 221.3v16.6M220 224.1l-2.9 2M225.2 236.2h3M248.2 221.4h17.4M248.2 224.4h17.4M263.6 221.4v3M263.6 227.9v8.8"/>
</g>
<g fill="#000" stroke="#000" stroke-width=".25">
<path d="M157.3 38.8h1.2l-.6 3.5zM157.9 48.1l.7 3.5h-1.2zM188.1 45l3.6 .2-3.4 1zM195.2 44.7l3.4-1 .2 1.1zM198.5 74.9l1-.6 1.3 3.2zM202.9 74.9l1.2 .2-1.3 3.3zM202.1 81.9l-.1 3.6-1.2-.2zM204.1 82.8l2.3 2.7-1 .6zM240 94l3.5 .5-3.5 .6zM246.2 94.5l3.5-.5v1.1zM181.9 112.3l3.6 .6-3.6 .6zM187 112.9l3.6-.6v1.2z"/>
<path d="M257.4 117.6h1.2l-.6 3.5zM145.9 131.1l.5 3.5h-1.1zM145.3 126h1.1l-.5 3.5zM152.5 132.6l.6 3.5h-1.2zM151.9 127.6h1.2l-.6 3.5zM156.1 129.1h1.2l-.6 3.5zM156.7 134.6l.6 3.5h-1.2zM165.1 129.1h1.1l-.5 3.5zM165.7 134.4l.5 3.4h-1.1zM175.6 132.6l.5 3.5h-1.1zM175 126h1.1l-.5 3.5zM236.3 128.8l2.4 2.7-3.1-1.8z"/>
<path d="M238.5 128.8l1.1-.4 .8 3.5zM241.7 135.2l1.8 3-1.1 .5zM243.4 135.5l3.1 1.8-.8 .9zM258 126.7l.6 3.5h-1.2zM260.7 135.9h1.2l-.6 3.5zM328.5 120.6l1.1 .3-1.6 3.2zM335.1 121.3l.9 .8-2.8 2.2zM185.5 154.2l3.5-.5v1.1zM185.5 160l3.5-.6v1.2zM198.9 159.4l3.6 .6-3.6 .6zM218.2 153.7l3.5 .5-3.5 .6zM261.3 146l.6 3.5h-1.2z"/>
<path d="M313.8 145l2.8-2.2-1.9 3zM321.8 143l-.6 3.5-1.1-.4zM162.9 173.7l.5 3.5h-1.1zM182 173.7l.6 3.5h-1.1zM196 168.9l3.5 .6-3.5 .6zM205.5 179.8l.9 .7-2.8 2.3zM205.3 169.5l3.5-.6v1.1zM162.3 180.6h1.1l-.5 3.5zM198.5 187.7l2.8-2.3-1.9 3.1zM235.9 193.9l3.5-.6v1.2zM242.7 193.3l3.5 .6-3.5 .6zM171.6 215.8h1.1l-.6 3.5z"/>
<path d="M181.5 219.4h1.1l-.6 3.6zM221.7 217l3.6 .2-3.5 1zM238.1 215.6l3.5-1 .1 1.2zM240.5 210.6l2.6-2.4 .6 1zM263 217.9h1.2l-.6 3.5zM172.1 223l.6 3.4h-1.1zM181.9 239.1l3.6 .6-3.6 .6zM193.5 239.7l3.5-.6v1.2zM193.5 236l3.5-.6v1.1zM208 235.4l3.5 .6-3.5 .5zM219.7 223.7l3.2-1.5-2.5 2.4zM221.7 236.2l3.5-.6v1.2z"/>
<path d="M228.2 235.6l3.5 .6-3.5 .6zM263.6 224.4l.6 3.5h-1.2z"/>
</g>
<g font-size="7">
<text x="289" y="270.6">X axis Hotend Carriage</text>
<text x="377.5" y="273">1</text>
<text x="289" y="278.1">Part 2</text>
</g>
<g font-size="4.9">
<text x="164.1" y="47.1" transform="rotate(-7 164.1 47.1)">Ø3.6</text>
<text x="159.6" y="56.4" transform="rotate(90 159.6 56.4)">5.8</text>
<text x="254.6" y="93">2.71</text>
<text x="215.9" y="98.7" transform="rotate(58 215.9 98.7)">Ø6.2</text>
<text x="195.4" y="106.7" transform="rotate(-79 195.4 106.7)">Ø3.6</text>
<text x="331.6" y="107.8" transform="rotate(-72 331.6 107.8)">Ø19.9</text>
<text x="195" y="111.4">1.6</text>
<text x="233.4" y="109.7" transform="rotate(69 233.4 109.7)">Ø3.6</text>
<text x="256.5" y="112.8" transform="rotate(-90 256.5 112.8)">5.6</text>
<text x="342.5" y="111.4" transform="rotate(-48 342.5 111.4)">Ø24.9</text>
<text x="224" y="117.1" transform="rotate(40 224 117.1)">Ø6.2</text>
<text x="144.3" y="121.6" transform="rotate(-90 144.3 121.6)">1.6</text>
<text x="151" y="123.2" transform="rotate(-90 151 123.2)">1.44</text>
<text x="174" y="121.2" transform="rotate(-90 174 121.2)">3.04</text>
<text x="155.2" y="152.4" transform="rotate(-90 155.2 152.4)">2.04</text>
<text x="164.1" y="152.2" transform="rotate(-90 164.1 152.2)">1.77</text>
<text x="197.5" y="152.7">36.25</text>
<text x="191.1" y="158.5">17</text>
<text x="259.7" y="161.1" transform="rotate(-90 259.7 161.1)">6.6</text>
<text x="199" y="167.9">5.8</text>
<text x="161.3" y="169.2" transform="rotate(-90 161.3 169.2)">10.43</text>
<text x="211" y="172" transform="rotate(-48 211 172)">Ø3.6</text>
<text x="218.8" y="192.3">10.35</text>
<text x="257.9" y="197.1" transform="rotate(-34 257.9 197.1)">Ø21</text>
<text x="180.5" y="204.4" transform="rotate(-90 180.5 204.4)">49.27</text>
<text x="265.6" y="210.6" transform="rotate(-7 265.6 210.6)">Ø13</text>
<text x="170.6" y="238" transform="rotate(-90 170.6 238)">3.6</text>
<text x="188.1" y="238.2">8</text>
<text x="199.6" y="234.4">18</text>
<text x="223.8" y="234.6">10</text>
<text x="262" y="235.4" transform="rotate(-90 262 235.4)">3</text>
<text x="231" y="248.5">Design</text>
<text x="289" y="248.5">Alex Mous</text>
<text x="326" y="248.5">24-Jan-19</text>
<text x="350" y="248.5">Alex Mous</text>
<text x="387" y="248.5">24-Jan-19</text>
<text x="289" y="258.6">PDF</text>
<text x="350" y="258.6">Complete</text>
<text x="350.6" y="285.7">1.0</text>
<text x="360" y="285.5">24-Jan-19</text>
<text x="399.1" y="285.7">3/7</text>
</g>
<g font-size="3.5">
<text x="39" y="8.8">1</text>
<text x="88.8" y="8.8">2</text>
<text x="138.8" y="8.8">3</text>
<text x="188.7" y="8.8">4</text>
<text x="238.8" y="8.8">5</text>
<text x="288.7" y="8.8">6</text>
<text x="338.8" y="8.8">7</text>
<text x="388.8" y="8.8">8</text>
<text x="16.4" y="30.2">A</text>
<text x="411.4" y="30.2">A</text>
<text x="16.2" y="78">B</text>
<text x="411.2" y="78">B</text>
<text x="16.2" y="125.9">C</text>
<text x="411.2" y="125.9">C</text>
<text x="16.2" y="173.7">D</text>
<text x="411.2" y="173.7">D</text>
<text x="16.2" y="221.6">E</text>
<text x="411.2" y="221.6">E</text>
<text x="16.2" y="269.4">F</text>
<text x="411.2" y="269.4">F</text>
<text x="39" y="290.8">1</text>
<text x="88.8" y="290.8">2</text>
<text x="138.8" y="290.8">3</text>
<text x="188.7" y="290.8">4</text>
<text x="238.8" y="290.8">5</text>
<text x="288.7" y="290.8">6</text>
<text x="338.8" y="290.8">7</text>
<text x="388.8" y="290.8">8</text>
</g>
<g font-size="2.5">
<text x="231" y="242.9">Dept.</text>
<text x="255" y="242.9">Technical reference</text>
<text x="289" y="242.9">Created by</text>
<text x="350" y="242.9">Approved by</text>
<text x="289" y="252.8">Document type</text>
<text x="350" y="252.8">Document status</text>
<text x="289" y="262.9">Title</text>
<text x="350" y="262.9">DWG No.</text>
<text x="350" y="279.9">Rev.</text>
<text x="360" y="279.9">Date of issue</text>
<text x="396" y="279.9">Sheet</text>
</g>
</svg>
